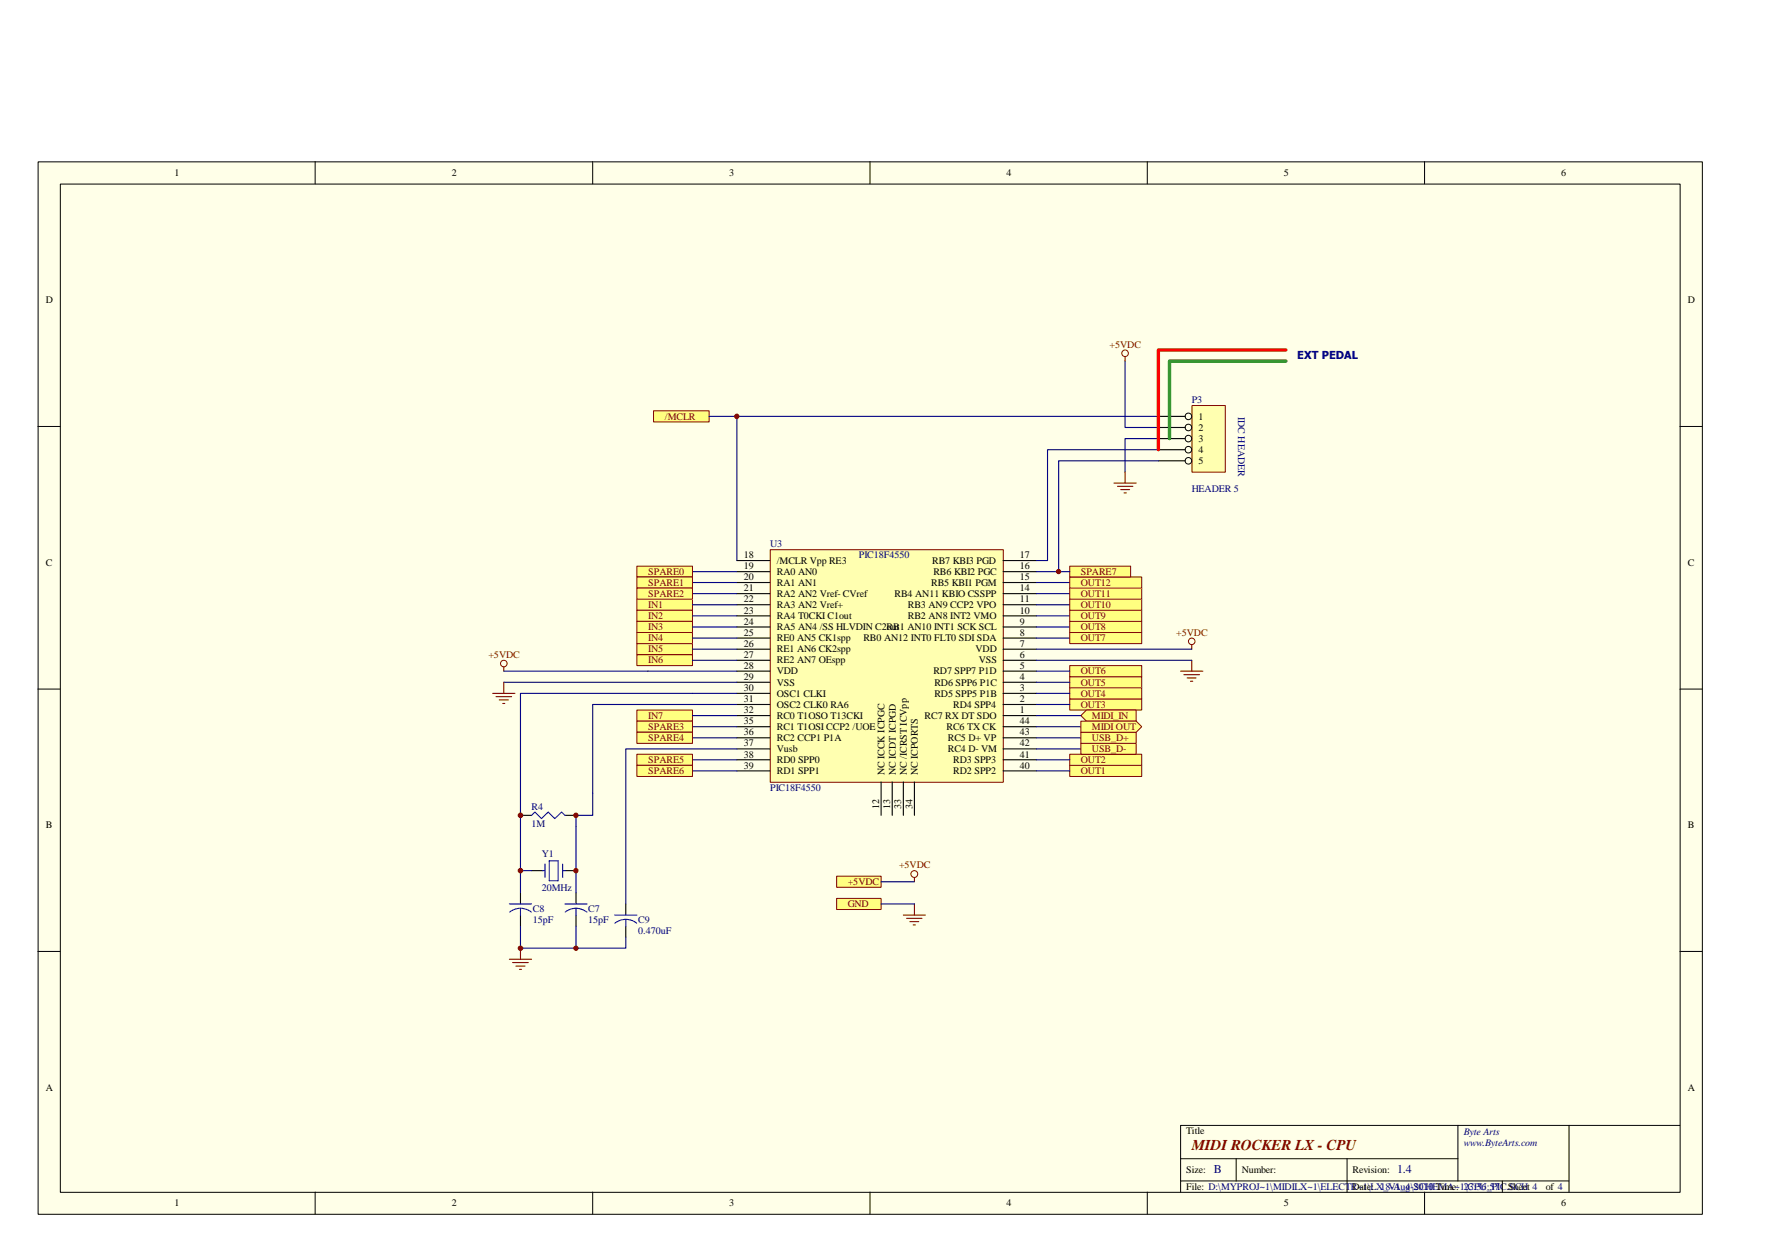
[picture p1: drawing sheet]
<svg xmlns="http://www.w3.org/2000/svg" width="297mm" height="210mm" viewBox="0 0 297 210" stroke-linecap="round" stroke-linejoin="round" font-family="sans-serif">
<path d="M6.4 27.1h279v176.5h-279z" fill="#ffffe8"/>
<g fill="none" stroke="#000" stroke-width=".17">
<path d="M6.4 27.1h279v176.5h-279zM10.1 30.9h271.5v169h-271.5zM52.8 27.1v3.7M99.4 27.1v3.7M145.8 27.1v3.7M192.3 27.1v3.7M238.8 27.1v3.7M6.3 71.5h3.8M281.6 71.5h3.7M6.3 115.5h3.8M281.6 115.5h3.7M6.3 159.5h3.8"/>
<path d="M281.6 159.5h3.7M52.8 199.9v3.6M99.4 199.9v3.6M145.8 199.9v3.6M192.3 199.9v3.6M197.9 194.3h46.5M197.9 198h65.1M207.2 194.3v3.7M225.8 194.3v5.6M238.8 199.9v3.6M244.4 188.7v9.3M251.8 198v1.9"/>
<path d="M263 188.7h-65.1v11.2M281.6 188.7h-18.6v11.2"/>
</g>
<path d="M179.3 113.5h12.1v1.8h-12.1z" fill-rule="evenodd" fill="#ffff80"/>
<path d="M179.3 113.5h12.1v1.8h-12.1z" fill="none" stroke="#800000" stroke-width=".17"/>
<path d="M179.3 128.3h12.1v1.9h-12.1z" fill-rule="evenodd" fill="#ffff80"/>
<path d="M179.3 128.3h12.1v1.9h-12.1z" fill="none" stroke="#800000" stroke-width=".17"/>
<path d="M179.3 126.4h12.1v1.9h-12.1z" fill-rule="evenodd" fill="#ffff80"/>
<path d="M179.3 126.4h12.1v1.9h-12.1z" fill="none" stroke="#800000" stroke-width=".17"/>
<path d="M179.3 117.2h12.1v1.8h-12.1z" fill-rule="evenodd" fill="#ffff80"/>
<path d="M179.3 117.2h12.1v1.8h-12.1z" fill="none" stroke="#800000" stroke-width=".17"/>
<path d="M179.3 115.3h12.1v1.9h-12.1z" fill-rule="evenodd" fill="#ffff80"/>
<path d="M179.3 115.3h12.1v1.9h-12.1z" fill="none" stroke="#800000" stroke-width=".17"/>
<path d="M179.3 111.6h12.1v1.9h-12.1z" fill-rule="evenodd" fill="#ffff80"/>
<path d="M179.3 111.6h12.1v1.9h-12.1z" fill="none" stroke="#800000" stroke-width=".17"/>
<path d="M106.8 100.5h9.3v1.8h-9.3z" fill-rule="evenodd" fill="#ffff80"/>
<path d="M106.8 100.5h9.3v1.8h-9.3z" fill="none" stroke="#800000" stroke-width=".17"/>
<path d="M106.8 102.3h9.3v1.9h-9.3z" fill-rule="evenodd" fill="#ffff80"/>
<path d="M106.8 102.3h9.3v1.9h-9.3z" fill="none" stroke="#800000" stroke-width=".17"/>
<path d="M106.8 104.2h9.3v1.8h-9.3z" fill-rule="evenodd" fill="#ffff80"/>
<path d="M106.8 104.2h9.3v1.8h-9.3z" fill="none" stroke="#800000" stroke-width=".17"/>
<path d="M106.8 106h9.3v1.9h-9.3z" fill-rule="evenodd" fill="#ffff80"/>
<path d="M106.8 106h9.3v1.9h-9.3z" fill="none" stroke="#800000" stroke-width=".17"/>
<path d="M106.8 107.9h9.3v1.9h-9.3z" fill-rule="evenodd" fill="#ffff80"/>
<path d="M106.8 107.9h9.3v1.9h-9.3z" fill="none" stroke="#800000" stroke-width=".17"/>
<path d="M106.8 109.8h9.3v1.8h-9.3z" fill-rule="evenodd" fill="#ffff80"/>
<path d="M106.8 109.8h9.3v1.8h-9.3z" fill="none" stroke="#800000" stroke-width=".17"/>
<path d="M106.8 119h9.3v1.9h-9.3z" fill-rule="evenodd" fill="#ffff80"/>
<path d="M106.8 119h9.3v1.9h-9.3z" fill="none" stroke="#800000" stroke-width=".17"/>
<path d="M129.2 92.2h39v38.9h-39z" fill="#ffffb0"/>
<path d="M129.1 92.2h39.1v38.9h-39.1z" fill="none" stroke="#800000" stroke-width=".17"/>
<g fill="none" stroke="#000" stroke-width=".19">
<path d="M123.5 94h5.6M123.5 95.8h5.6M123.5 97.7h5.6M123.5 99.5h5.6M168.1 94h5.6M168.1 95.8h5.6M168.1 97.7h5.6M168.1 99.5h5.6M123.5 101.4h5.6M123.5 103.3h5.6M123.5 105.1h5.6M123.5 107h5.6"/>
<path d="M123.5 108.8h5.6M123.5 110.7h5.6M123.5 112.5h5.6M123.5 114.4h5.6M123.5 116.2h5.6M123.5 118.1h5.6M123.5 120h5.6M168.1 101.4h5.6M168.1 103.3h5.6M168.1 105.1h5.6M168.1 107h5.6M168.1 108.8h5.6"/>
<path d="M168.1 110.7h5.6M168.1 112.5h5.6M168.1 114.4h5.6M168.1 116.2h5.6M168.1 118.1h5.6M168.1 120h5.6M123.5 121.8h5.6M123.5 123.7h5.6M123.5 125.6h5.6M123.5 127.4h5.6M123.5 129.2h5.6M147.7 131.1v5.6"/>
<path d="M149.6 131.1v5.6M151.4 131.1v5.6M153.3 131.1v5.6M168.1 121.8h5.6M168.1 123.7h5.6M168.1 125.6h5.6M168.1 127.4h5.6M168.1 129.2h5.6"/>
</g>
<path d="M116.1 116.2h7.4" fill="none" stroke="#000080" stroke-width=".19"/>
<path d="M140.2 146.9h7.5v1.9h-7.5z" fill-rule="evenodd" fill="#ffff80"/>
<path d="M140.2 146.9h7.5v1.9h-7.5z" fill="none" stroke="#800000" stroke-width=".17"/>
<path d="M140.2 150.6h7.5v1.9h-7.5z" fill-rule="evenodd" fill="#ffff80"/>
<g fill="none" stroke="#800000" stroke-width=".17">
<path d="M140.2 150.6h7.5v1.9h-7.5z"/>
<circle cx="84.5" cy="111.2" r=".55"/>
<circle cx="199.8" cy="107.5" r=".55"/>
<circle cx="153.3" cy="146.5" r=".57"/>
</g>
<g fill="none" stroke="#800000" stroke-width=".19">
<path d="M82.6 116.2h3.7M83.1 116.8h2.7M83.7 117.3h1.5M84.3 117.9h.3M84.5 111.8v.7M84.5 114.4v1.8M197.9 112.5h3.7M198.5 113.1h2.6M199 113.7h1.5M199.6 114.2h.3M199.8 108.1v.7M199.8 110.7v1.8"/>
<path d="M87.2 159v1.8M151.4 153.4h3.7M152 154h2.6M152.5 154.5h1.5M153.1 155.1h.4M153.3 147.1v.7M153.3 151.6v1.8M85.4 160.8h3.7M85.9 161.4h2.7M86.5 162h1.5M87.1 162.5h.3"/>
</g>
<path d="M84.5 112.5h39M84.5 114.4h39M116.1 116.2h-28.9v33.5M123.5 118.1h-24.1v18.6h-2.8v13M123.5 125.6h-18.6v26M173.7 123.7h7.5M173.7 125.6h7.5M87.2 155.3v3.7h9.4v-3.7M87.2 146h1.9M104.9 157.1v1.9h-8.3M147.7 151.6h5.6M147.7 147.8h5.6" fill="none" stroke="#000080" stroke-width=".19"/>
<path d="M87.2 136.7h1.9M94.7 136.7h1.9M87.2 149.7v1.9M87.2 153.4v1.9M89.1 146h1.9M94.7 146h1.9M96.6 149.7v1.9M96.6 153.4v1.9M104.9 151.6v1.8M104.9 155.3v1.8" fill="none" stroke="#000" stroke-width=".19"/>
<g fill="none" stroke="#00f" stroke-width=".19">
<path d="M89.1 136.7l.6-.6 1.1 1.1 1.1-1.1 1.1 1.1 1.1-1.1 .6 .6M85.4 151.6h3.7M87.2 152.3l.8 .1 1.1 .5M87.2 152.3l-.7 .1-1.1 .5M87.2 152.3v1.1M91 146h.4M91.4 144.9v2.2M92.1 144.3h1.5v3.4h-1.5zM94.3 144.9v2.2M94.3 146h.4M94.7 151.6h3.7M96.6 152.3l.7 .1 1.1 .5"/>
<path d="M96.6 152.3l-.8 .1-1.1 .5M96.6 152.3v1.1M103 153.4h3.8M104.9 154.1l1.2 .3 .6 .4M104.9 154.1l-1.1 .3-.7 .4M104.9 154.1v1.2"/>
</g>
<path d="M181.2 124.6h9.3v1.8h-9.3z" fill-rule="evenodd" fill="#ffff80"/>
<path d="M181.2 124.6h9.3v1.8h-9.3z" fill="none" stroke="#800000" stroke-width=".17"/>
<path d="M181.2 122.8h9.3v1.8h-9.3z" fill-rule="evenodd" fill="#ffff80"/>
<path d="M181.2 122.8h9.3v1.8h-9.3z" fill="none" stroke="#800000" stroke-width=".17"/>
<path d="M173.7 108.8h26.1M173.7 110.7h26.1" fill="none" stroke="#000080" stroke-width=".19"/>
<path d="M182.1 119h8.4v1.9h-8.4l-.9-.9z" fill-rule="evenodd" fill="#ffff80"/>
<path d="M182.1 119h8.4v1.9h-8.4l-.9-.9z" fill="none" stroke="#800000" stroke-width=".17"/>
<path d="M173.7 120h7.5" fill="none" stroke="#000080" stroke-width=".19"/>
<path d="M199.9 68h5.5v11.2h-5.5z" fill="#ffffb0"/>
<g fill="none" stroke="#800000" stroke-width=".17">
<path d="M199.8 68h5.6v11.2h-5.6z"/>
<circle cx="188.6" cy="59.2" r=".55"/>
</g>
<g fill="none" stroke="#000" stroke-width=".17">
<circle cx="199.2" cy="75.4" r=".55"/>
<circle cx="199.2" cy="69.8" r=".55"/>
<circle cx="199.2" cy="73.5" r=".55"/>
<circle cx="199.2" cy="71.7" r=".55"/>
<circle cx="199.2" cy="77.3" r=".55"/>
</g>
<path d="M194.2 69.8h4.5M194.2 71.7h4.5M194.2 73.5h4.5M194.2 75.4h4.5M194.2 77.3h4.5" fill="none" stroke="#000" stroke-width=".19"/>
<g fill="none" stroke="#000080" stroke-width=".19">
<path d="M188.6 60.5v11.2h5.6M194.2 69.8h-70.7v24.2M194.2 73.5h-5.6v5.6M194.2 75.4h-18.6v18.6h-1.9M194.2 77.3h-16.7v18.5h-3.8M116.1 95.8h7.4M116.1 97.7h7.4M116.1 99.5h7.4M173.7 97.7h5.6M173.7 99.5h5.6M116.1 101.4h7.4M116.1 103.3h7.4"/>
<path d="M116.1 105.1h7.4M116.1 107h7.4M116.1 108.8h7.4M116.1 110.7h7.4M116.1 120h7.4M173.7 101.4h5.6M173.7 103.3h5.6M173.7 105.1h5.6M173.7 107h5.6M173.7 112.5h5.6M173.7 114.4h5.6M173.7 116.2h5.6"/>
<path d="M173.7 118.1h5.6M116.1 121.8h7.4M116.1 123.7h7.4M116.1 127.4h7.4M116.1 129.2h7.4M173.7 127.4h5.6M173.7 129.2h5.6"/>
</g>
<path d="M188.6 59.8v.7M188.6 79.1v1.9M186.7 81h3.8M187.3 81.5h2.6M187.9 82.1h1.5M188.4 82.6h.4" fill="none" stroke="#800000" stroke-width=".19"/>
<circle cx="87.3" cy="159" r=".37" fill="#800000"/>
<circle cx="87.3" cy="159" r=".37" fill="none" stroke="#800000" stroke-width=".17"/>
<path d="M173.7 121.8h7.5" fill="none" stroke="#000080" stroke-width=".19"/>
<path d="M179.3 106h12.1v1.9h-12.1z" fill-rule="evenodd" fill="#ffff80"/>
<path d="M179.3 106h12.1v1.9h-12.1z" fill="none" stroke="#800000" stroke-width=".17"/>
<path d="M179.3 104.2h12.1v1.8h-12.1z" fill-rule="evenodd" fill="#ffff80"/>
<path d="M179.3 104.2h12.1v1.8h-12.1z" fill="none" stroke="#800000" stroke-width=".17"/>
<path d="M179.3 102.3h12.1v1.9h-12.1z" fill-rule="evenodd" fill="#ffff80"/>
<path d="M179.3 102.3h12.1v1.9h-12.1z" fill="none" stroke="#800000" stroke-width=".17"/>
<path d="M179.3 100.5h12.1v1.8h-12.1z" fill-rule="evenodd" fill="#ffff80"/>
<path d="M179.3 100.5h12.1v1.8h-12.1z" fill="none" stroke="#800000" stroke-width=".17"/>
<path d="M106.8 94.9h9.3v1.8h-9.3z" fill-rule="evenodd" fill="#ffff80"/>
<path d="M106.8 94.9h9.3v1.8h-9.3z" fill="none" stroke="#800000" stroke-width=".17"/>
<path d="M106.8 96.7h9.3v1.9h-9.3z" fill-rule="evenodd" fill="#ffff80"/>
<path d="M106.8 96.7h9.3v1.9h-9.3z" fill="none" stroke="#800000" stroke-width=".17"/>
<path d="M106.8 98.6h9.3v1.9h-9.3z" fill-rule="evenodd" fill="#ffff80"/>
<path d="M106.8 98.6h9.3v1.9h-9.3z" fill="none" stroke="#800000" stroke-width=".17"/>
<path d="M106.8 120.9h9.3v1.9h-9.3z" fill-rule="evenodd" fill="#ffff80"/>
<path d="M106.8 120.9h9.3v1.9h-9.3z" fill="none" stroke="#800000" stroke-width=".17"/>
<path d="M106.8 122.8h9.3v1.8h-9.3z" fill-rule="evenodd" fill="#ffff80"/>
<path d="M106.8 122.8h9.3v1.8h-9.3z" fill="none" stroke="#800000" stroke-width=".17"/>
<path d="M179.3 98.6h12.1v1.9h-12.1z" fill-rule="evenodd" fill="#ffff80"/>
<path d="M179.3 98.6h12.1v1.9h-12.1z" fill="none" stroke="#800000" stroke-width=".17"/>
<path d="M179.3 96.7h12.1v1.9h-12.1z" fill-rule="evenodd" fill="#ffff80"/>
<path d="M179.3 96.7h12.1v1.9h-12.1z" fill="none" stroke="#800000" stroke-width=".17"/>
<path d="M106.8 126.4h9.3v1.9h-9.3z" fill-rule="evenodd" fill="#ffff80"/>
<path d="M106.8 126.4h9.3v1.9h-9.3z" fill="none" stroke="#800000" stroke-width=".17"/>
<path d="M106.8 128.3h9.3v1.9h-9.3z" fill-rule="evenodd" fill="#ffff80"/>
<path d="M106.8 128.3h9.3v1.9h-9.3z" fill="none" stroke="#800000" stroke-width=".17"/>
<circle cx="87.2" cy="146" r=".38" fill="#800000"/>
<circle cx="87.2" cy="146" r=".38" fill="none" stroke="#800000" stroke-width=".17"/>
<circle cx="96.5" cy="159" r=".36" fill="#800000"/>
<circle cx="96.5" cy="159" r=".36" fill="none" stroke="#800000" stroke-width=".17"/>
<circle cx="87.2" cy="136.7" r=".38" fill="#800000"/>
<circle cx="87.2" cy="136.7" r=".38" fill="none" stroke="#800000" stroke-width=".17"/>
<circle cx="96.5" cy="136.7" r=".37" fill="#800000"/>
<circle cx="96.5" cy="136.7" r=".37" fill="none" stroke="#800000" stroke-width=".17"/>
<path d="M109.6 68.9h9.3v1.8h-9.3z" fill-rule="evenodd" fill="#ffff80"/>
<path d="M109.6 68.9h9.3v1.8h-9.3z" fill="none" stroke="#800000" stroke-width=".17"/>
<path d="M118.9 69.8h4.6" fill="none" stroke="#000080" stroke-width=".19"/>
<circle cx="123.5" cy="69.8" r=".37" fill="#800000"/>
<circle cx="123.5" cy="69.8" r=".37" fill="none" stroke="#800000" stroke-width=".17"/>
<path d="M179.3 94.9h10.2v1.8h-10.2z" fill-rule="evenodd" fill="#ffff80"/>
<path d="M179.3 94.9h10.2v1.8h-10.2z" fill="none" stroke="#800000" stroke-width=".17"/>
<path d="M177.5 95.8h1.8" fill="none" stroke="#000080" stroke-width=".19"/>
<circle cx="177.4" cy="95.8" r=".36" fill="#800000"/>
<circle cx="177.4" cy="95.8" r=".36" fill="none" stroke="#800000" stroke-width=".17"/>
<circle cx="96.5" cy="146" r=".37" fill="#800000"/>
<circle cx="96.5" cy="146" r=".37" fill="none" stroke="#800000" stroke-width=".17"/>
<path d="M215.6 60.5h-19.6v13" fill="none" stroke="#008000" stroke-width=".56"/>
<path d="M215.6 58.7h-21.4v16.7" fill="none" stroke="#f00" stroke-width=".56"/>
<path d="M181.2 120.9h9.3l.9 .9-.9 1h-9.3z" fill-rule="evenodd" fill="#ffff80"/>
<path d="M181.2 120.9h9.3l.9 .9-.9 1h-9.3z" fill="none" stroke="#800000" stroke-width=".17"/>
<text font-size="2.5" fill="#800000" x="199.8" y="192.8">MIDI ROCKER LX - CPU</text>
<g font-size="2" fill="#000080">
<text x="203.5" y="196.6">B</text>
<text x="234.2" y="196.6">1.4</text>
</g>
<text font-size="1.8" fill="#000080" x="217.5" y="60.2">EXT PEDAL</text>
<g font-size="1.7">
<text x="29.2" y="29.5">1</text>
<text x="75.7" y="29.5">2</text>
<text x="122.2" y="29.5">3</text>
<text x="168.7" y="29.5">4</text>
<text x="215.2" y="29.5">5</text>
<text x="261.7" y="29.5">6</text>
<text x="7.7" y="50.8">D</text>
<text x="282.9" y="50.8">D</text>
<text x="200.9" y="70.4">1</text>
<text x="200.9" y="72.2">2</text>
<text x="200.9" y="74.1">3</text>
<text x="200.9" y="75.9">4</text>
<text x="200.9" y="77.8">5</text>
<text x="7.7" y="94.9">C</text>
<text x="124.7" y="93.6">18</text>
<text x="124.7" y="95.4">19</text>
<text x="130.2" y="94.5">/MCLR Vpp RE3</text>
<text x="156.2" y="94.5">RB7 KBI3 PGD</text>
<text x="170.9" y="95.4">16</text>
<text x="170.9" y="93.6">17</text>
<text x="282.9" y="94.9">C</text>
<text x="124.7" y="97.3">20</text>
<text x="124.7" y="99.1">21</text>
<text x="124.7" y="101">22</text>
<text x="130.2" y="96.4">RA0 AN0</text>
<text x="130.2" y="98.2">RA1 AN1</text>
<text x="130.2" y="100.1">RA2 AN2 Vref- CVref</text>
<text x="130.2" y="101.9">RA3 AN2 Vref+</text>
<text x="149.9" y="100.1">RB4 AN11 KBIO CSSPP</text>
<text x="152.2" y="101.9">RB3 AN9 CCP2 VPO</text>
<text x="156.1" y="98.2">RB5 KBI1 PGM</text>
<text x="156.5" y="96.4">RB6 KBI2 PGC</text>
<text x="170.9" y="97.3">15</text>
<text x="170.9" y="101">11</text>
<text x="170.9" y="99.1">14</text>
<text x="124.7" y="102.9">23</text>
<text x="124.7" y="104.7">24</text>
<text x="124.7" y="106.6">25</text>
<text x="130.2" y="103.8">RA4 T0CKI C1out</text>
<text x="130.2" y="105.6">RA5 AN4 /SS HLVDIN C2out</text>
<text x="130.2" y="107.5">RE0 AN5 CK1spp</text>
<text x="144.7" y="107.5">RB0 AN12 INT0 FLT0 SDI SDA</text>
<text x="148.6" y="105.6">RB1 AN10 INT1 SCK SCL</text>
<text x="152.2" y="103.8">RB2 AN8 INT2 VMO</text>
<text x="170.9" y="102.9">10</text>
<text x="170.9" y="106.6">8</text>
<text x="170.9" y="104.7">9</text>
<text x="124.7" y="108.4">26</text>
<text x="124.7" y="110.3">27</text>
<text x="124.7" y="112.1">28</text>
<text x="130.2" y="109.3">RE1 AN6 CK2spp</text>
<text x="130.2" y="111.2">RE2 AN7 OEspp</text>
<text x="130.2" y="113.1">VDD</text>
<text x="156.5" y="113.1">RD7 SPP7 P1D</text>
<text x="163.5" y="109.3">VDD</text>
<text x="164.1" y="111.2">VSS</text>
<text x="170.9" y="110.3">6</text>
<text x="170.9" y="108.4">7</text>
<text x="170.9" y="112.1">5</text>
<text x="124.7" y="114">29</text>
<text x="124.7" y="115.9">30</text>
<text x="124.7" y="117.7">31</text>
<text x="124.7" y="119.6">32</text>
<text x="130.2" y="114.9">VSS</text>
<text x="130.2" y="116.8">OSC1 CLKI</text>
<text x="130.2" y="118.7">OSC2 CLK0 RA6</text>
<text x="156.6" y="116.8">RD5 SPP5 P1B</text>
<text x="156.6" y="114.9">RD6 SPP6 P1C</text>
<text x="159.8" y="118.7">RD4 SPP4</text>
<text x="170.9" y="115.9">3</text>
<text x="170.9" y="114">4</text>
<text x="170.9" y="117.7">2</text>
<text x="170.9" y="119.6">1</text>
<text x="124.7" y="121.4">35</text>
<text x="124.7" y="123.3">36</text>
<text x="124.7" y="125.1">37</text>
<text x="130.2" y="120.5">RC0 T1OSO T13CKI</text>
<text x="130.2" y="122.3">RC1 T1OSI CCP2 /UOE</text>
<text x="130.2" y="124.2">RC2 CCP1 P1A</text>
<text x="155" y="120.5">RC7 RX DT SDO</text>
<text x="158.7" y="122.3">RC6 TX CK</text>
<text x="158.9" y="124.2">RC5 D+ VP</text>
<text x="170.9" y="121.4">44</text>
<text x="170.9" y="125.1">42</text>
<text x="170.9" y="123.3">43</text>
<text x="124.7" y="127">38</text>
<text x="124.7" y="128.9">39</text>
<text x="130.2" y="126.1">Vusb</text>
<text x="130.2" y="127.9">RD0 SPP0</text>
<text x="130.2" y="129.8">RD1 SPP1</text>
<text x="148.3" y="130" transform="rotate(-90 148.3 130)">NC ICCK ICPGC</text>
<text x="150.2" y="130" transform="rotate(-90 150.2 130)">NC ICDT ICPGD</text>
<text x="152" y="130" transform="rotate(-90 152 130)">NC /ICRST ICVpp</text>
<text x="153.9" y="130" transform="rotate(-90 153.9 130)">NC ICPORTS</text>
<text x="158.9" y="126.1">RC4 D- VM</text>
<text x="159.8" y="129.8">RD2 SPP2</text>
<text x="159.8" y="127.9">RD3 SPP3</text>
<text x="170.9" y="128.9">40</text>
<text x="170.9" y="127">41</text>
<text x="147.4" y="135.6" transform="rotate(-90 147.4 135.6)">12</text>
<text x="149.2" y="135.6" transform="rotate(-90 149.2 135.6)">13</text>
<text x="151.1" y="135.6" transform="rotate(-90 151.1 135.6)">33</text>
<text x="152.9" y="135.6" transform="rotate(-90 152.9 135.6)">34</text>
<text x="7.7" y="138.9">B</text>
<text x="282.9" y="138.9">B</text>
<text x="7.7" y="182.9">A</text>
<text x="282.9" y="182.9">A</text>
<text x="198.8" y="190.2">Title</text>
<text x="198.8" y="196.6">Size:</text>
<text x="208.1" y="196.6">Number:</text>
<text x="226.7" y="196.6">Revision:</text>
<text x="29.2" y="202.2">1</text>
<text x="75.7" y="202.2">2</text>
<text x="122.2" y="202.2">3</text>
<text x="168.7" y="202.2">4</text>
<text x="198.8" y="199.4">File: D:\MYPROJ~1\MIDILX~1\ELECTR~1\LX_V1_4\SCHEMA~1\CPU_PIC.SCH</text>
<text x="215.2" y="202.2">5</text>
<text x="226.7" y="199.4">Date: 18-Aug-2010 Time: 23:36:57</text>
<text x="252.8" y="199.4">Sheet 4</text>
<text x="259.1" y="199.4">of 4</text>
<text x="261.7" y="202.2">6</text>
</g>
<g font-size="1.7" fill="#800000">
<text x="186" y="58.3">+5VDC</text>
<text x="111.5" y="70.4">/MCLR</text>
<text x="108.7" y="101.9">IN1</text>
<text x="108.7" y="96.4">SPARE0</text>
<text x="108.7" y="98.2">SPARE1</text>
<text x="108.7" y="100.1">SPARE2</text>
<text x="181.2" y="101.9">OUT10</text>
<text x="181.2" y="100.1">OUT11</text>
<text x="181.2" y="98.2">OUT12</text>
<text x="181.2" y="96.4">SPARE7</text>
<text x="108.7" y="103.8">IN2</text>
<text x="108.7" y="105.6">IN3</text>
<text x="108.7" y="107.5">IN4</text>
<text x="181.2" y="107.5">OUT7</text>
<text x="181.2" y="105.6">OUT8</text>
<text x="181.2" y="103.8">OUT9</text>
<text x="197.2" y="106.6">+5VDC</text>
<text x="81.9" y="110.3">+5VDC</text>
<text x="108.7" y="109.3">IN5</text>
<text x="108.7" y="111.2">IN6</text>
<text x="181.2" y="113.1">OUT6</text>
<text x="181.2" y="114.9">OUT5</text>
<text x="181.2" y="118.7">OUT3</text>
<text x="181.2" y="116.8">OUT4</text>
<text x="108.7" y="120.5">IN7</text>
<text x="108.7" y="122.3">SPARE3</text>
<text x="108.7" y="124.2">SPARE4</text>
<text x="183" y="124.2">USB_D+</text>
<text x="183" y="120.5">MIDI_IN</text>
<text x="183" y="122.3">MIDI OUT</text>
<text x="108.7" y="127.9">SPARE5</text>
<text x="108.7" y="129.8">SPARE6</text>
<text x="181.2" y="129.8">OUT1</text>
<text x="181.2" y="127.9">OUT2</text>
<text x="183" y="126.1">USB_D-</text>
<text x="142.1" y="148.4">+5VDC</text>
<text x="150.7" y="145.6">+5VDC</text>
<text x="142.1" y="152.1">GND</text>
</g>
<g font-size="1.7" fill="#000080">
<text x="199.8" y="67.6">P3</text>
<text x="207.6" y="69.8" transform="rotate(90 207.6 69.8)">IDC HEADER</text>
<text x="199.8" y="82.4">HEADER 5</text>
<text x="129.1" y="91.7">U3</text>
<text x="144" y="93.6">PIC18F4550</text>
<text x="89.1" y="135.7">R4</text>
<text x="129.1" y="132.6">PIC18F4550</text>
<text x="89.1" y="138.7">1M</text>
<text x="90.8" y="143.7">Y1</text>
<text x="90.8" y="149.3">20MHz</text>
<text x="89.3" y="152.8">C8</text>
<text x="89.3" y="154.7">15pF</text>
<text x="98.6" y="152.8">C7</text>
<text x="98.6" y="154.7">15pF</text>
<text x="107" y="154.7">C9</text>
<text x="107" y="156.5">0.470uF</text>
<text x="245.4" y="190.2">Byte Arts</text>
<text x="245.4" y="192.1">www.ByteArts.com</text>
</g>
</svg>
